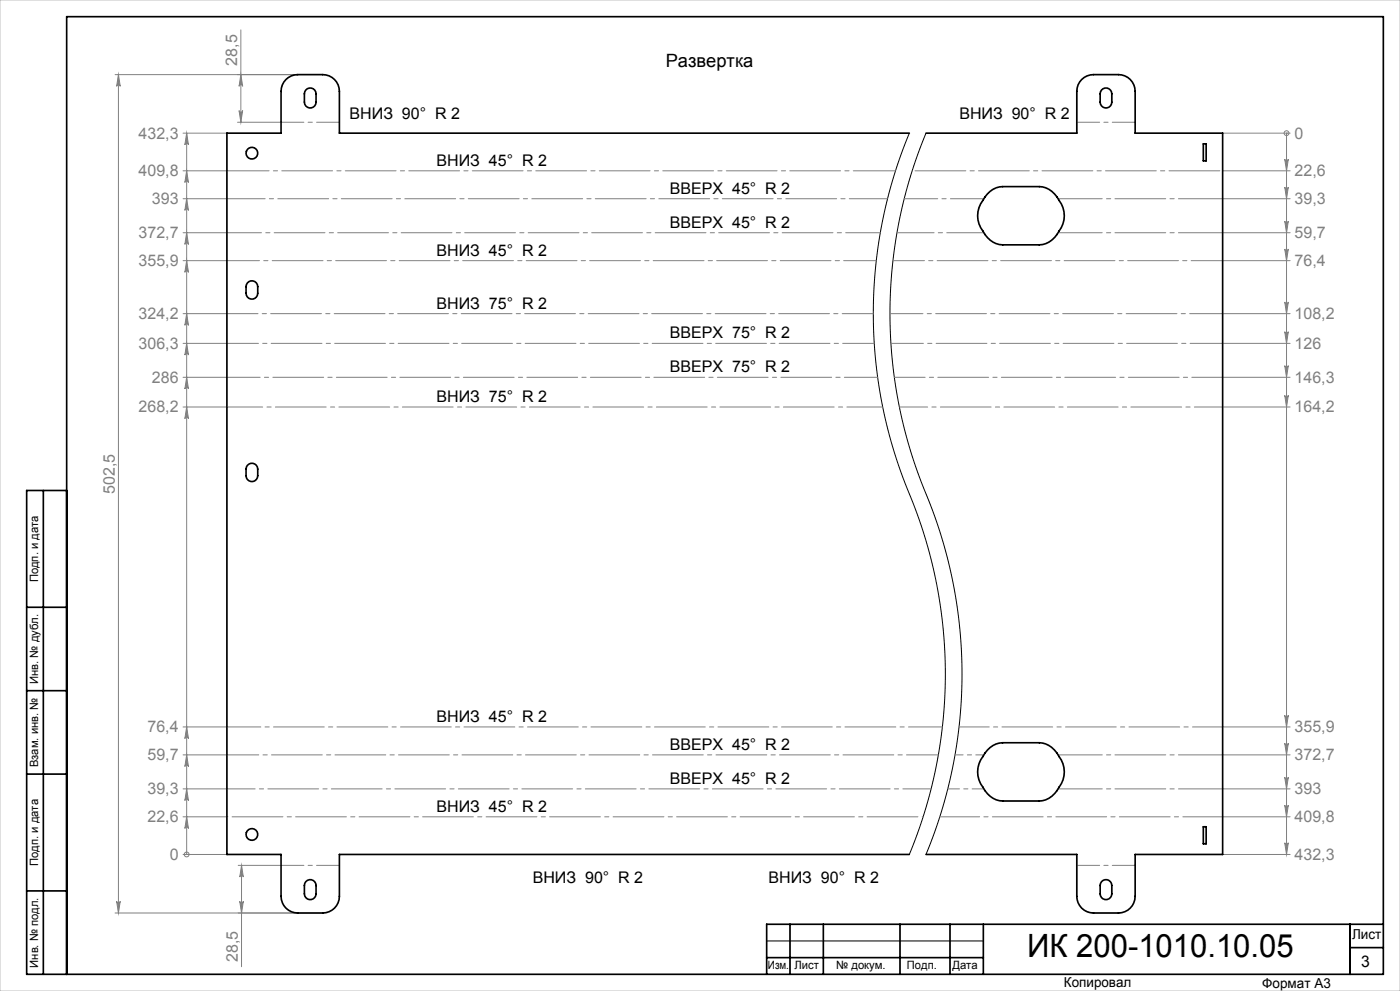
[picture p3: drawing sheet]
<svg xmlns="http://www.w3.org/2000/svg" width="420mm" height="297mm" viewBox="0 0 420 297" stroke-linecap="round" stroke-linejoin="round" font-family="sans-serif">
<path d="M272.8 39.9a141 141 0 0 0 1.3 111.2 140.5 140.5 0 0 1-1.3 105M277.8 39.9a141 141 0 0 0 1.3 111.2 140.5 140.5 0 0 1-1.3 105M230 282h65" fill="none" stroke="#000" stroke-width=".3"/>
<g fill="none" stroke="#808080" stroke-width=".3">
<path d="M72.3 9v27.6M34.5 22.4h54.8M35.5 22.4v251.2M35.5 22.4l.6 3.5a.54 .54 0 0 0-.6-.5 .54 .54 0 0 0-.5 .5zM54.9 39.9h13.2M56 39.9l.5 3.5a.54 .54 0 0 0-.5-.5 .54 .54 0 0 0-.5 .5zM56 39.9v216.2M71.3 36.6h13M71.7 33.1a.54 .54 0 0 0 .6 .5 .54 .54 0 0 0 .5-.5l-.5 3.5zM72.3 22.4l.5 3.5a.54 .54 0 0 0-.5-.5 .54 .54 0 0 0-.6 .5zM366.8 39.9h20.2M386 39.9h.1"/>
<path d="M386 39.9v216.2M54.9 59.6h13.2M54.9 51.2h13.2M56 59.6l.5 3.5a.54 .54 0 0 0-.5-.6 .54 .54 0 0 0-.5 .6zM56 51.2l.5 3.5a.54 .54 0 0 0-.5-.5 .54 .54 0 0 0-.5 .5zM366.8 59.6h20.2M366.8 51.2h20.2M385.4 47.7a.54 .54 0 0 0 .6 .5 .54 .54 0 0 0 .5-.5l-.5 3.5zM385.4 56.1a.54 .54 0 0 0 .6 .5 .54 .54 0 0 0 .5-.5l-.5 3.5zM54.9 78.1h13.2M54.9 69.8h13.2M56 78.1l.5 3.5a.54 .54 0 0 0-.5-.5 .54 .54 0 0 0-.5 .5z"/>
<path d="M56 69.8l.5 3.5a.54 .54 0 0 0-.5-.6 .54 .54 0 0 0-.5 .6zM366.8 78.1h20.2M366.8 69.8h20.2M385.4 66.3a.54 .54 0 0 0 .6 .5 .54 .54 0 0 0 .5-.5l-.5 3.5zM385.4 74.6a.54 .54 0 0 0 .6 .5 .54 .54 0 0 0 .5-.5l-.5 3.5zM54.9 94h13.2M56 94l.5 3.5a.54 .54 0 0 0-.5-.5 .54 .54 0 0 0-.5 .5zM366.8 94h20.2M385.4 90.5a.54 .54 0 0 0 .6 .5 .54 .54 0 0 0 .5-.5l-.5 3.5zM385.4 99.4a.54 .54 0 0 0 .6 .5 .54 .54 0 0 0 .5-.5l-.5 3.5zM54.9 113.1h13.2M54.9 102.9h13.2"/>
<path d="M56 113.1l.5 3.5a.54 .54 0 0 0-.5-.5 .54 .54 0 0 0-.5 .5zM56 102.9l.5 3.5a.54 .54 0 0 0-.5-.5 .54 .54 0 0 0-.5 .5zM366.8 113.1h20.2M366.8 102.9h20.2M385.4 109.6a.54 .54 0 0 0 .6 .5 .54 .54 0 0 0 .5-.5l-.5 3.5zM385.4 118.5a.54 .54 0 0 0 .6 .5 .54 .54 0 0 0 .5-.5l-.5 3.5zM54.9 122h13.2M56 122l.5 3.5a.54 .54 0 0 0-.5-.5 .54 .54 0 0 0-.5 .5zM366.8 122h20.2M54.9 217.9h13.2M56 217.9l.5 3.5a.54 .54 0 0 0-.5-.5 .54 .54 0 0 0-.5 .5zM366.8 217.9h20.2"/>
<path d="M385.4 214.4a.54 .54 0 0 0 .6 .5 .54 .54 0 0 0 .5-.5l-.5 3.5zM54.9 236.4h13.2M54.9 226.2h13.2M56 236.4l.5 3.5a.54 .54 0 0 0-.5-.5 .54 .54 0 0 0-.5 .5zM56 226.2l.5 3.5a.54 .54 0 0 0-.5-.5 .54 .54 0 0 0-.5 .5zM366.8 236.4h20.2M366.8 226.2h20.2M385.4 222.7a.54 .54 0 0 0 .6 .5 .54 .54 0 0 0 .5-.5l-.5 3.5zM385.4 232.9a.54 .54 0 0 0 .6 .5 .54 .54 0 0 0 .5-.5l-.5 3.5zM54.9 256.1h13.2M54.9 244.8h13.2M56 256.1h.1"/>
<path d="M56 244.8l.5 3.5a.54 .54 0 0 0-.5-.5 .54 .54 0 0 0-.5 .5zM71.5 259.4h12.8M72.5 259.4l.5 3.5a.54 .54 0 0 0-.5-.6 .54 .54 0 0 0-.6 .6zM72.5 259.4v30.3M366.8 256.1h20.2M366.8 244.8h20.2M385.4 241.3a.54 .54 0 0 0 .6 .5 .54 .54 0 0 0 .5-.5l-.5 3.5zM385.4 252.6a.54 .54 0 0 0 .6 .5 .54 .54 0 0 0 .5-.5l-.5 3.5zM34.5 273.6h54.8M35 270.1a.54 .54 0 0 0 .5 .5 .54 .54 0 0 0 .6-.5l-.6 3.5zM71.9 270.1a.54 .54 0 0 0 .6 .5 .54 .54 0 0 0 .5-.5l-.5 3.5z"/>
<circle cx="386" cy="39.9" r=".72"/>
<circle cx="56" cy="256.1" r=".72"/>
</g>
<path d="M84.3 36.6h17.5M323 36.6h17.5M101.8 259.4h-17.5M340.5 259.4h-17.5" fill="none" stroke="#808080" stroke-width=".3" stroke-dasharray="15.2 1.3 1.3 1.3" stroke-dashoffset="8.4"/>
<path d="M68.1 51.2h200.6" fill="none" stroke="#808080" stroke-width=".3" stroke-dasharray="15.2 1.3 1.3 1.3" stroke-dashoffset="2.6"/>
<path d="M68.1 59.6h198.2" fill="none" stroke="#808080" stroke-width=".3" stroke-dasharray="15.2 1.3 1.3 1.3" stroke-dashoffset="3.8"/>
<path d="M68.1 69.8h196" fill="none" stroke="#808080" stroke-width=".3" stroke-dasharray="15.2 1.3 1.3 1.3" stroke-dashoffset="4.9"/>
<path d="M68.1 78.1h194.8M267.3 102.9h99.5" fill="none" stroke="#808080" stroke-width=".3" stroke-dasharray="15.2 1.3 1.3 1.3" stroke-dashoffset="5.5"/>
<path d="M68.1 94h193.9" fill="none" stroke="#808080" stroke-width=".3" stroke-dasharray="15.2 1.3 1.3 1.3" stroke-dashoffset="5.9"/>
<path d="M267.9 78.1h98.9M68.1 102.9h194.2" fill="none" stroke="#808080" stroke-width=".3" stroke-dasharray="15.2 1.3 1.3 1.3" stroke-dashoffset="5.8"/>
<path d="M267 94h99.8M68.1 113.1h195.2" fill="none" stroke="#808080" stroke-width=".3" stroke-dasharray="15.2 1.3 1.3 1.3" stroke-dashoffset="5.3"/>
<path d="M68.1 122h196.7" fill="none" stroke="#808080" stroke-width=".3" stroke-dasharray="15.2 1.3 1.3 1.3" stroke-dashoffset="4.5"/>
<path d="M282.7 217.9h-214.6" fill="none" stroke="#808080" stroke-width=".3" stroke-dasharray="15.2 1.3 1.3 1.3" stroke-dashoffset="5.1"/>
<path d="M281.5 226.2h-213.4" fill="none" stroke="#808080" stroke-width=".3" stroke-dasharray="15.2 1.3 1.3 1.3" stroke-dashoffset="5.7"/>
<path d="M269.8 122h97M279.3 236.4h-211.2" fill="none" stroke="#808080" stroke-width=".3" stroke-dasharray="15.2 1.3 1.3 1.3" stroke-dashoffset="6.8"/>
<path d="M276.9 244.8h-208.8" fill="none" stroke="#808080" stroke-width=".3" stroke-dasharray="15.2 1.3 1.3 1.3" stroke-dashoffset="-1.6"/>
<path d="M273.7 51.2h93.1" fill="none" stroke="#808080" stroke-width=".3" stroke-dasharray="15.2 1.3 1.3 1.3" stroke-dashoffset="-.8"/>
<path d="M317.4 59.6h49.4M317.4 69.8h49.4M366.8 226.2h-49.4M366.8 236.4h-49.4" fill="none" stroke="#808080" stroke-width=".3" stroke-dasharray="15.2 1.3 1.3 1.3" stroke-dashoffset="2"/>
<path d="M271.3 59.6h23.9" fill="none" stroke="#808080" stroke-width=".3" stroke-dasharray="15.2 1.3 1.3 1.3" stroke-dashoffset="5.2"/>
<path d="M269.1 69.8h26.1" fill="none" stroke="#808080" stroke-width=".3" stroke-dasharray="15.2 1.3 1.3 1.3" stroke-dashoffset="4.1"/>
<path d="M268.3 113.1h98.5" fill="none" stroke="#808080" stroke-width=".3" stroke-dasharray="15.2 1.3 1.3 1.3" stroke-dashoffset="6"/>
<path d="M366.8 217.9h-79.1" fill="none" stroke="#808080" stroke-width=".3" stroke-dasharray="15.2 1.3 1.3 1.3" stroke-dashoffset="6.2"/>
<path d="M295.2 226.2h-8.7" fill="none" stroke="#808080" stroke-width=".3" stroke-dasharray="15.2 1.3 1.3 1.3" stroke-dashoffset="12.8"/>
<path d="M295.2 236.4h-10.9" fill="none" stroke="#808080" stroke-width=".3" stroke-dasharray="15.2 1.3 1.3 1.3" stroke-dashoffset="11.7"/>
<path d="M366.8 244.8h-84.9" fill="none" stroke="#808080" stroke-width=".3" stroke-dasharray="15.2 1.3 1.3 1.3" stroke-dashoffset="3.3"/>
<g fill="none" stroke="#000" stroke-width=".5">
<path d="M13 147v145M20 147h-12v145h407v-287h-395v287M8 182h12M8 207h12M8 232h12M8 267h12M237 277v15M247 277v15M270 277v15M285 277v15M295 277v15M405 277v15"/>
<path d="M415 277h-185v15M230 287h65M405 284h10"/>
</g>
<path d="M0 0h420v297h-420z" fill="none" stroke="#c0c0c0" stroke-width=".3"/>
<g fill="#808080">
<path d="M56 244.8l.5 3.5a.54 .54 0 0 0-.5-.5 .54 .54 0 0 0-.5 .5zM56 236.4l.5 3.5a.54 .54 0 0 0-.5-.5 .54 .54 0 0 0-.5 .5zM56 226.2l.5 3.5a.54 .54 0 0 0-.5-.5 .54 .54 0 0 0-.5 .5zM56 217.9l.5 3.5a.54 .54 0 0 0-.5-.5 .54 .54 0 0 0-.5 .5zM56 122l.5 3.5a.54 .54 0 0 0-.5-.5 .54 .54 0 0 0-.5 .5zM56 113.1l.5 3.5a.54 .54 0 0 0-.5-.5 .54 .54 0 0 0-.5 .5zM56 102.9l.5 3.5a.54 .54 0 0 0-.5-.5 .54 .54 0 0 0-.5 .5zM56 94l.5 3.5a.54 .54 0 0 0-.5-.5 .54 .54 0 0 0-.5 .5zM56 78.1l.5 3.5a.54 .54 0 0 0-.5-.5 .54 .54 0 0 0-.5 .5zM56 69.8l.5 3.5a.54 .54 0 0 0-.5-.6 .54 .54 0 0 0-.5 .6zM56 59.6l.5 3.5a.54 .54 0 0 0-.5-.6 .54 .54 0 0 0-.5 .6zM56 51.2l.5 3.5a.54 .54 0 0 0-.5-.5 .54 .54 0 0 0-.5 .5zM56 39.9l.5 3.5a.54 .54 0 0 0-.5-.5 .54 .54 0 0 0-.5 .5zM385.4 47.7a.54 .54 0 0 0 .6 .5 .54 .54 0 0 0 .5-.5l-.5 3.5zM385.4 56.1a.54 .54 0 0 0 .6 .5 .54 .54 0 0 0 .5-.5l-.5 3.5zM385.4 66.3a.54 .54 0 0 0 .6 .5 .54 .54 0 0 0 .5-.5l-.5 3.5zM385.4 74.6a.54 .54 0 0 0 .6 .5 .54 .54 0 0 0 .5-.5l-.5 3.5zM385.4 90.5a.54 .54 0 0 0 .6 .5 .54 .54 0 0 0 .5-.5l-.5 3.5zM385.4 99.4a.54 .54 0 0 0 .6 .5 .54 .54 0 0 0 .5-.5l-.5 3.5zM385.4 109.6a.54 .54 0 0 0 .6 .5 .54 .54 0 0 0 .5-.5l-.5 3.5zM385.4 118.5a.54 .54 0 0 0 .6 .5 .54 .54 0 0 0 .5-.5l-.5 3.5zM385.4 214.4a.54 .54 0 0 0 .6 .5 .54 .54 0 0 0 .5-.5l-.5 3.5zM385.4 222.7a.54 .54 0 0 0 .6 .5 .54 .54 0 0 0 .5-.5l-.5 3.5zM385.4 232.9a.54 .54 0 0 0 .6 .5 .54 .54 0 0 0 .5-.5l-.5 3.5zM385.4 241.3a.54 .54 0 0 0 .6 .5 .54 .54 0 0 0 .5-.5l-.5 3.5zM385.4 252.6a.54 .54 0 0 0 .6 .5 .54 .54 0 0 0 .5-.5l-.5 3.5z"/>
<path d="M71.9 270.1a.54 .54 0 0 0 .6 .5 .54 .54 0 0 0 .5-.5l-.5 3.5zM72.5 259.4l.5 3.5a.54 .54 0 0 0-.5-.6 .54 .54 0 0 0-.6 .6zM71.7 33.1a.54 .54 0 0 0 .6 .5 .54 .54 0 0 0 .5-.5l-.5 3.5zM72.3 22.4l.5 3.5a.54 .54 0 0 0-.5-.5 .54 .54 0 0 0-.6 .5z"/>
<path d="M35.5 22.4l.6 3.5a.54 .54 0 0 0-.6-.5 .54 .54 0 0 0-.5 .5zM35 270.1a.54 .54 0 0 0 .5 .5 .54 .54 0 0 0 .6-.5l-.6 3.5z"/>
</g>
<g fill="none" stroke="#000" stroke-width=".5">
<path d="M91.7 27a1.75 1.75 0 0 1 2-.5 1.75 1.75 0 0 1 1.1 1.6v2.5a1.75 1.75 0 0 1-1.7 1.8 1.75 1.75 0 0 1-1.8-1.8v-2.5zM272.8 39.9h-171v-12.5a5 5 0 0 0-5-5h-7.5a5 5 0 0 0-5 5v12.5h-16.2v216.2h16.2v12.5a5 5 0 0 0 5 5h7.5a5 5 0 0 0 5-5v-12.5h171M277.8 39.9h45.2v-12.5a5 5 0 0 1 5-5h7.5a5 5 0 0 1 5 5v12.5h26.3v216.2h-26.3v12.5a5 5 0 0 1-5 5h-7.5a5 5 0 0 1-5-5v-12.5h-45.2M330.5 27a1.75 1.75 0 0 1 1.9-.5 1.75 1.75 0 0 1 1.1 1.6v2.5a1.75 1.75 0 0 1-1.7 1.8 1.75 1.75 0 0 1-1.8-1.8v-2.5zM296.2 58.1a6.3 6.3 0 0 1 4.6-2.2h11a6.9 6.9 0 0 1 5.9 4.2 7.5 7.5 0 0 1 0 9.1 7.1 7.1 0 0 1-5.9 4.2h-11a6.9 6.9 0 0 1-5.9-4.2 7.5 7.5 0 0 1 0-9.1zM361 43.1h.8v5.1h-.8zM74.2 84.8a1.75 1.75 0 0 1 2-.5 1.75 1.75 0 0 1 1.1 1.6v2a1.75 1.75 0 0 1-1.7 1.8 1.75 1.75 0 0 1-1.8-1.8v-2zM74.2 139.5a1.75 1.75 0 0 1 2-.6 1.75 1.75 0 0 1 1.1 1.7v2a1.75 1.75 0 0 1-1.7 1.7 1.75 1.75 0 0 1-1.8-1.7v-2zM296.2 224.8a6.3 6.3 0 0 1 4.6-2.2h11a6.9 6.9 0 0 1 5.9 4.1 7.5 7.5 0 0 1 0 9.2 7.1 7.1 0 0 1-5.9 4.2h-11a6.9 6.9 0 0 1-5.9-4.2 7.5 7.5 0 0 1 0-9.2zM361 247.8h.8v5.1h-.8zM91.7 264.2a1.75 1.75 0 0 1 2-.5 1.75 1.75 0 0 1 1.1 1.7v2.5a1.75 1.75 0 0 1-1.7 1.7 1.75 1.75 0 0 1-1.8-1.7v-2.5zM330.5 264.2a1.75 1.75 0 0 1 1.9-.5 1.75 1.75 0 0 1 1.1 1.7v2.5a1.75 1.75 0 0 1-1.7 1.7 1.75 1.75 0 0 1-1.8-1.7v-2.5z"/>
<circle cx="75.6" cy="45.9" r="1.75"/>
<circle cx="75.6" cy="250.1" r="1.75"/>
</g>
<text font-size="9.6" x="308.2" y="286.9">ИК 200-1010.10.05</text>
<text font-size="5.5" x="199.7" y="20.2">Развертка</text>
<g font-size="4.8" fill="#808080">
<text x="71.2" y="19.7" transform="rotate(-90 71.2 19.7)">28,5</text>
<text x="41.6" y="41.5">432,3</text>
<text x="388.4" y="41.5">0</text>
<text x="41.6" y="52.8">409,8</text>
<text x="388.4" y="52.8">22,6</text>
<text x="45.6" y="61.2">393</text>
<text x="388.4" y="61.2">39,3</text>
<text x="41.6" y="71.4">372,7</text>
<text x="388.4" y="71.4">59,7</text>
<text x="41.6" y="79.7">355,9</text>
<text x="388.4" y="79.7">76,4</text>
<text x="41.6" y="95.6">324,2</text>
<text x="388.4" y="95.6">108,2</text>
<text x="41.6" y="104.5">306,3</text>
<text x="388.4" y="104.5">126</text>
<text x="45.6" y="114.7">286</text>
<text x="388.4" y="114.7">146,3</text>
<text x="41.6" y="123.6">268,2</text>
<text x="388.4" y="123.6">164,2</text>
<text x="34.5" y="148" transform="rotate(-90 34.5 148)">502,5</text>
<text x="44.2" y="219.5">76,4</text>
<text x="388.4" y="219.5">355,9</text>
<text x="44.2" y="227.8">59,7</text>
<text x="388.4" y="227.8">372,7</text>
<text x="44.2" y="238">39,3</text>
<text x="388.4" y="238">393</text>
<text x="44.2" y="246.4">22,6</text>
<text x="388.4" y="246.4">409,8</text>
<text x="50.9" y="257.7">0</text>
<text x="388.4" y="257.7">432,3</text>
<text x="71.4" y="288.4" transform="rotate(-90 71.4 288.4)">28,5</text>
</g>
<g font-size="4.8">
<text x="104.9" y="35.6">ВНИЗ 90° R 2</text>
<text x="287.8" y="35.6">ВНИЗ 90° R 2</text>
<text x="130.9" y="49.7">ВНИЗ 45° R 2</text>
<text x="200.9" y="58.1">ВВЕРХ 45° R 2</text>
<text x="200.9" y="68.3">ВВЕРХ 45° R 2</text>
<text x="130.9" y="76.7">ВНИЗ 45° R 2</text>
<text x="130.9" y="92.5">ВНИЗ 75° R 2</text>
<text x="200.9" y="101.4">ВВЕРХ 75° R 2</text>
<text x="200.9" y="111.6">ВВЕРХ 75° R 2</text>
<text x="130.9" y="120.5">ВНИЗ 75° R 2</text>
<text x="130.9" y="216.4">ВНИЗ 45° R 2</text>
<text x="200.9" y="224.8">ВВЕРХ 45° R 2</text>
<text x="200.9" y="235">ВВЕРХ 45° R 2</text>
<text x="130.9" y="243.3">ВНИЗ 45° R 2</text>
<text x="159.8" y="264.5">ВНИЗ 90° R 2</text>
<text x="230.5" y="264.5">ВНИЗ 90° R 2</text>
<text x="408.3" y="289.7">3</text>
</g>
<g font-size="4.1">
<text x="405.6" y="281.5">Лист</text>
<text x="319.2" y="295.9">Копировал</text>
<text x="378.7" y="296">Формат А3</text>
</g>
<g font-size="3.4">
<text x="11.4" y="174.5" transform="rotate(-90 11.4 174.5)">Подп. и дата</text>
<text x="11.4" y="205" transform="rotate(-90 11.4 205)">Инв. № дубл.</text>
<text x="11.4" y="229.9" transform="rotate(-90 11.4 229.9)">Взам. инв. №</text>
<text x="11.4" y="259.5" transform="rotate(-90 11.4 259.5)">Подп. и дата</text>
<text x="11.4" y="290" transform="rotate(-90 11.4 290)">Инв. № подл.</text>
<text x="230.4" y="290.4">Изм.</text>
<text x="238.3" y="290.4">Лист</text>
<text x="250.9" y="290.4">№ докум.</text>
<text x="272.1" y="290.4">Подп.</text>
<text x="285.7" y="290.5">Дата</text>
</g>
</svg>
